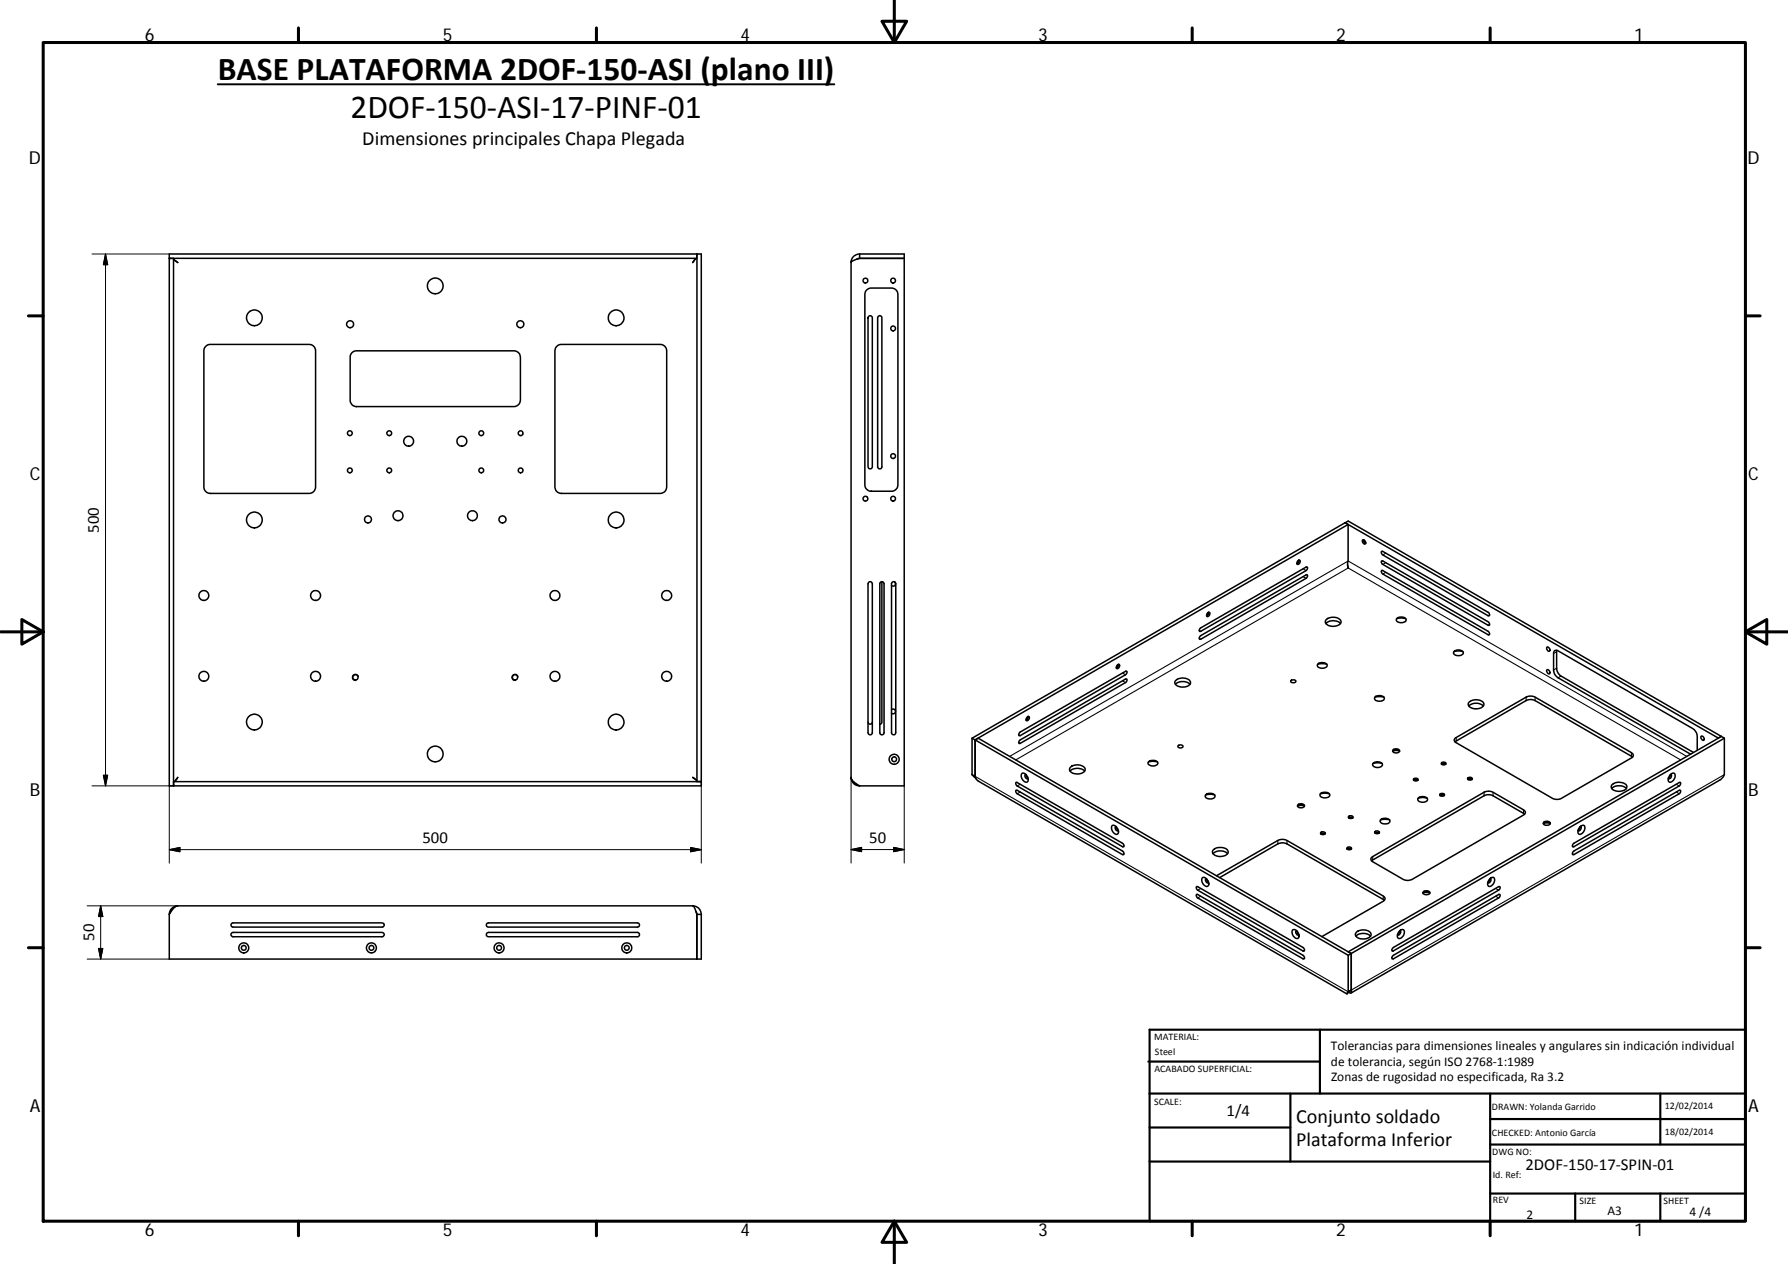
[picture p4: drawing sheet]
<svg xmlns="http://www.w3.org/2000/svg" width="420mm" height="297mm" viewBox="0 0 420 297" stroke-linecap="round" stroke-linejoin="round" font-family="sans-serif">
<g fill="none" stroke="#000" stroke-width=".36">
<path d="M39.8 59.7h125v125h-125zM163.7 59.7v1l-.4 .3-.5 .7 .6-.8M163.7 60l.1-.3v124M202 59.7a1.95 1.95 0 0 0-2 2l.2-.3 1.2-.5M202 59.7h10.5v125h-10.5M202 59.7v1M39.8 60.7h1l.3 .5 .7 .5-.9-.6M40.8 60.7v124v-.3M163.7 60.7h-123.9h.3M200 61.7v121M202 60.7h10.5M202 60.7l-.6 .2"/>
<path d="M203.7 68.1l.7-.4h5.1a1.52 1.52 0 0 1 1.5 1.5v44.7a1.52 1.52 0 0 1-1.5 1.5h-4.8a1.52 1.52 0 0 1-1.5-1.5v-44.7l.1-.6zM204.1 74.4l.5-.2 .4 .5v35a.51 .51 0 0 1-.5 .5 .51 .51 0 0 1-.5-.5v-35zM206.4 74.4l.4-.2 .3 .2 .1 .3v35a.5 .5 0 0 1-.5 .5 .5 .5 0 0 1-.5-.5v-35zM212.5 60.7h-10.5l-.6 .2M48.4 81.4l.4-.4 .6-.1h23.3a1.52 1.52 0 0 1 1.5 1.5v32a1.52 1.52 0 0 1-1.5 1.6h-23.3a1.52 1.52 0 0 1-1.5-1.6v-32l.1-.5zM82.7 82.9l.5-.4 .6-.1h37a1.52 1.52 0 0 1 1.5 1.5v10.1a1.56 1.56 0 0 1-1.5 1.5h-37a1.48 1.48 0 0 1-1.5-1.5v-10.1l.1-.5zM130.8 81.4l.5-.4 .6-.1h23.3a1.52 1.52 0 0 1 1.5 1.5v32a1.52 1.52 0 0 1-1.5 1.6h-23.3a1.52 1.52 0 0 1-1.5-1.6v-32zM204.2 136.8h.5l.3 .4v35a.51 .51 0 0 1-.5 .5 .51 .51 0 0 1-.5-.5v-35zM206.9 136.9l.4-.2 .4 .5v35a.5 .5 0 0 1-.5 .5 .5 .5 0 0 1-.5-.5zM207.2 136.7v33l-.1 .3-.4 .2M209.8 136.8h.5l.2 .4v35a.5 .5 0 0 1-.5 .5 .5 .5 0 0 1-.5-.5v-35zM210.2 136.7a.57 .57 0 0 1 .1 .8 .57 .57 0 0 1-.8 .1"/>
<path d="M305 131.8l.3-.2a.51 .51 0 0 1 .1 .7 .51 .51 0 0 1-.6 .2zM305.2 131.6l-.5 .8M305.3 131.6l-.2 .6-.3 .3M316.1 122.9l.7-.5 87.7 50.6M316.1 122.9l87.7 50.5M316.8 133.3v.1M316.8 123.3l-.1 9.4 .1 .8-.1-.8M316.8 123.3l-.7-.4-87.7 50.6M316.8 123.3l-87.7 50.6v8.5M320.2 126.9a.54 .54 0 0 1 .6 .3 .54 .54 0 0 1-.2 .7 .76 .76 0 0 1-.4-1zM320.4 126.9l.1 .4 .4 .4M320.5 126.9l.4 .7"/>
<path d="M324.6 131.8h.3l24.8 14.3a.41 .41 0 0 1 .4 .4 .41 .41 0 0 1-.4 .4l-24.9-14.3-.2-.5zM324.6 129.6h.3l24.8 14.3a.44 .44 0 0 1 .3 .4 .44 .44 0 0 1-.2 .4l-24.9-14.3-.3-.5zM324.7 134l25 14.4a.47 .47 0 0 1 .3 .3 .47 .47 0 0 1-.2 .5l-24.9-14.3-.3-.5zM262.6 156.3l.2-.2a.5 .5 0 0 1 .2 .7 .5 .5 0 0 1-.7 .2zM262.8 156.1l-.5 .8M262.8 156.1l-.1 .6-.4 .3M276.2 160a2.44 2.44 0 0 1 3.5 .2 1.42 1.42 0 0 1-1.8 1.3 1.62 1.62 0 0 1-1.8-1.2zM282 147.6l25-14.4a.47 .47 0 0 1 .3 .5 .47 .47 0 0 1-.4 .4l-25 14.3-.1-.3zM282 149.5l25-14.5a.47 .47 0 0 1 .3 .5 .47 .47 0 0 1-.4 .4l-24.7 14.3a.38 .38 0 0 1-.5-.3 .38 .38 0 0 1 .3-.4zM283.8 144a.31 .31 0 0 1 .5 0 .31 .31 0 0 1-.1 .5l-.4 .4a.48 .48 0 0 1-.3-.4 .48 .48 0 0 1 .3-.5zM284 143.9l-.1 .6-.4 .2 .5-.8M303.3 159.9a.6 .6 0 0 1 .7-.2 .6 .6 0 0 1 .5 .6 .61 .61 0 0 1-.7 .2 .61 .61 0 0 1-.5-.6z"/>
<path d="M309.7 156.1l.9-.1 1.2 .1M309.7 156a1.5 1.5 0 0 1 2.2 .3 1.28 1.28 0 0 1-2 .5l-.3-.3zM311.6 146.5a2.49 2.49 0 0 1 3.4 0M311.6 145.7a2.32 2.32 0 0 1 3.5 .4 2.13 2.13 0 0 1-2.8 .9 .89 .89 0 0 1-.7-1.3zM328.2 145.4a1.53 1.53 0 0 1 2.2 .2 1.29 1.29 0 0 1-1.9 .6l-.3-.3zM328.2 145.4l.9-.2 1.2 .2M341.7 153.2l.9-.2 1.2 .2M341.7 153.1a1.35 1.35 0 0 1 2.2 .4 1.41 1.41 0 0 1-2.3 0zM363.5 157.4a.54 .54 0 0 1 .6 .3 .54 .54 0 0 1-.2 .7 .77 .77 0 0 1-.4-1zM363.5 152.1a.54 .54 0 0 1 .6 .3 .54 .54 0 0 1-.2 .7 .77 .77 0 0 1-.4-1zM365.8 152.8v4.2a2.35 2.35 0 0 0 1 1.9l31.1 17.9M204 169.7a.51 .51 0 0 0 .5 .5 .51 .51 0 0 0 .5-.5"/>
<path d="M209.5 166.8a.56 .56 0 0 1 .8 0 .56 .56 0 0 1 0 .8 .56 .56 0 0 1-.8 0M228.4 173.5l88.4 51M228.4 173.5v8.5M239.6 172.1l25-14.4a.47 .47 0 0 1 .2 .5 .47 .47 0 0 1-.3 .4l-25 14.3-.1-.3zM239.6 174l25-14.4a.45 .45 0 0 1 .3 .4 .45 .45 0 0 1-.4 .4l-24.9 14.4-.2-.2zM241.4 168.5a.32 .32 0 0 1 .5 0 .32 .32 0 0 1-.1 .5l-.2 .2a.32 .32 0 0 1-.5 .1 .32 .32 0 0 1 .1-.5zM241.6 168.4l-.5 .8M241.6 168.4l-.1 .6-.4 .2M269.9 179.1l.9-.2 1.2 .2M269.9 179a1.35 1.35 0 0 1 2.2 .4 1.35 1.35 0 0 1-2.3-.1zM276.2 160.8a2.52 2.52 0 0 1 3.4 0M276.8 175.3a.61 .61 0 0 1 .7-.3 .61 .61 0 0 1 .4 .6 .61 .61 0 0 1-.6 .2 .61 .61 0 0 1-.5-.5z"/>
<path d="M322.6 179.5a1.46 1.46 0 0 1 2.3 .1 1.26 1.26 0 0 1-1.2 .8 1.26 1.26 0 0 1-1.2-.8zM322.6 179.4l.9-.1 1.3 .1M323.1 163.9l.9-.2 1.2 .2M323.2 163.8a1.55 1.55 0 0 1 2.1 .2 1.3 1.3 0 0 1-2 .6l-.3-.4zM327.3 176.6a1.08 1.08 0 0 1 1.6 0M327.3 176.5h1.5M327.4 176.2a.91 .91 0 0 1 1.5 .4 .9 .9 0 0 1-.9 .4 .9 .9 0 0 1-.7-.7zM338.7 179.3a.53 .53 0 0 1 .6-.2 .53 .53 0 0 1 .4 .5 .54 .54 0 0 1-.6 .2 .54 .54 0 0 1-.4-.5zM338.7 179.6l.4-.2 .6 .2M338.8 179.6h.9M341.9 174.3l16.7-9.7a2.33 2.33 0 0 1 2.1 0l22.9 13.3M342 173.4l16.6-9.6a2.33 2.33 0 0 1 2.1 0l22.7 13.1a.65 .65 0 0 1 .4 .6 .65 .65 0 0 1-.4 .6l-16.5 9.5a2.38 2.38 0 0 1-2.1 0l-22.8-13.2-.3-.5z"/>
<path d="M345.2 165.9a2.58 2.58 0 0 1 3.4 0M345.2 165.1a2.49 2.49 0 0 1 3.5 .2 1.42 1.42 0 0 1-1.9 1.3 1.36 1.36 0 0 1-1.8-1.4zM398.8 176.3v-3.2a2.3 2.3 0 0 0-1-1.9l-31.7-18.2a.64 .64 0 0 0-.7-.1 .64 .64 0 0 0-.3 .7v3.8a2.22 2.22 0 0 0 1 1.9l31.2 17.9M399.7 173a.55 .55 0 0 1 .7 .3 .55 .55 0 0 1-.2 .7 .75 .75 0 0 1-.5-1zM404.5 173.1l-.7 .4M405.2 173.5v8.5l-.3 .6-.6 .7-86.8 50.1M405.2 173.5l-.7-.4-87.7 50.6M405.2 173.5l-87.7 50.6M41.2 183.5l.6-.8-.5 .7-.5 .3h124h-.3M163.6 183.3l-.8-.6 .7 .5 .3 .5h1M200 182.7a3.3 3.3 0 0 0 2 2 1.99 1.99 0 0 1-2-2zM228.4 182l.7 .4"/>
<path d="M228.4 182l.9 .8M229.1 182.4l.1 .1M229.2 182.5l.2 .5 .3 .5 86.8 50.1M229.2 182.5v-8.6l.7-.4 87.6 50.6M238.7 185.7h.3l24.8 14.3a.43 .43 0 0 1 .4 .4 .43 .43 0 0 1-.4 .4l-24.8-14.3-.3-.4zM238.8 183.8l25 14.4a.47 .47 0 0 1 .3 .4 .47 .47 0 0 1-.2 .4l-24.9-14.3-.3-.5zM240.1 181.8a1.28 1.28 0 0 1 1.5 1.4 .55 .55 0 0 1-.3 .6 .55 .55 0 0 1-.7-.2 1.42 1.42 0 0 1-.5-1.8zM241.1 182a.54 .54 0 0 0-.2 .7 .54 .54 0 0 0 .7 .2M241.1 182.1l.1 .4 .4 .3M251.4 181.2a2.49 2.49 0 0 1 3.5 0M251.5 180.4a2.42 2.42 0 0 1 3.5 .2 1.75 1.75 0 0 1-2.5 1.2 1.03 1.03 0 0 1-1-1.4zM261.4 194a1.3 1.3 0 0 1 1.2 .7 1.3 1.3 0 0 1-.1 1.3 1.43 1.43 0 0 1-1.1-2z"/>
<path d="M262.3 194.2a.54 .54 0 0 0-.1 .7 .54 .54 0 0 0 .6 .3M262.3 194.3v.3l.5 .5M283.3 186.8l.9-.2 1.2 .2M283.4 186.7a1.33 1.33 0 0 1 2.1 .5 1.33 1.33 0 0 1-2.3-.2zM285.2 199.6a2.51 2.51 0 0 1 3.4 .4 1.46 1.46 0 0 1-1.9 1.3 1.4 1.4 0 0 1-1.7-1.4zM305 189.4h1.5M305 189.1a.91 .91 0 0 1 1.5 .4 .92 .92 0 0 1-1.6-.2zM306.5 189.4a1.12 1.12 0 0 0-1.6 0M310.2 186.6l1-.2 1.2 .2M310.3 186.5a1.38 1.38 0 0 1 2.2 .4 1.41 1.41 0 0 1-2.3 0zM310.4 195.6a.57 .57 0 0 1 .6-.2 .57 .57 0 0 1 .4 .6 .56 .56 0 0 1-.7 .2 .56 .56 0 0 1-.3-.6zM310.4 196h.9"/>
<path d="M311.4 196l-.6-.2-.4 .2M316.6 199.2a.55 .55 0 0 1 .6-.2 .55 .55 0 0 1 .4 .5 .71 .71 0 0 1-1.1-.2zM316.6 199.5l.4-.1 .6 .1M316.6 199.6h.9M316.8 192a.59 .59 0 0 1 .6-.3 .59 .59 0 0 1 .5 .5 .68 .68 0 0 1-1.1-.2zM317.9 192.2l-.6-.2-.4 .2h.9M323.1 195.5a.57 .57 0 0 1 .6-.2 .57 .57 0 0 1 .4 .4 .57 .57 0 0 1-.6 .2 .57 .57 0 0 1-.4-.4zM323.1 195.7l.4-.1 .6 .1M323.1 195.8h1M324.4 192.7l.9-.2 1.2 .2M324.5 192.6a1.55 1.55 0 0 1 2.1 .3 1.22 1.22 0 0 1-1.9 .5l-.4-.4zM332.2 183a.55 .55 0 0 1 .6-.2 .55 .55 0 0 1 .4 .5 .55 .55 0 0 1-.6 .3 .55 .55 0 0 1-.4-.6z"/>
<path d="M332.2 183.3l.4-.1 .6 .1M332.2 183.4h1M333.2 187.6l1-.2 1.2 .2M333.3 187.5a1.35 1.35 0 0 1 2.2 .4 1.31 1.31 0 0 1-2.3-.1zM338.4 186.9l.4-.1 .6 .1M338.4 187h.9M338.5 186.5a.56 .56 0 0 1 .9 .4 .55 .55 0 0 1-.6 .2 .55 .55 0 0 1-.4-.5zM344.9 182.8a.55 .55 0 0 1 .6-.2 .55 .55 0 0 1 .4 .6 .55 .55 0 0 1-.6 .2 .55 .55 0 0 1-.4-.6zM344.9 183.2l.6-.2 .4 .2h-.9M358.3 191.3l-7.5-4.3a2.33 2.33 0 0 0-2.1 0l-26.4 15.3M362.7 193.6a1.08 1.08 0 0 1 1.6 0M362.7 193.5h1.5"/>
<path d="M362.8 193.2a.91 .91 0 0 1 1.5 .4 .91 .91 0 0 1-.9 .4 .91 .91 0 0 1-.7-.7zM369.7 198.3l25-14.5a.48 .48 0 0 1 .2 .5 .48 .48 0 0 1-.3 .4l-25 14.3-.1-.3zM371.3 194.4a.65 .65 0 0 1 .9-.4 .65 .65 0 0 1 .2 1 .99 .99 0 0 1-1.5 .9v-.9zM371.3 194.3l-.1 .5-.4 .3M371.3 194.2a.54 .54 0 0 1 .1 .7 .54 .54 0 0 1-.6 .3M378.7 185.3a2.55 2.55 0 0 1 3.5 0M378.8 184.4a2.46 2.46 0 0 1 3.5 .3 1.47 1.47 0 0 1-1.9 1.3 1.53 1.53 0 0 1-1.8-1.2zM392.5 182.1l-.1 .4-.3 .3M392.6 182a.55 .55 0 0 1 .1 .7 .55 .55 0 0 1-.7 .2M392.6 181.9a.57 .57 0 0 1 .8-.2 .57 .57 0 0 1 .2 .8 1.23 1.23 0 0 1-1.4 1.2 1.36 1.36 0 0 1 .4-1.8zM39.8 214.9v10.5h125v-10.5M40.4 213.5l.8-.5 .6-.1a3.3 3.3 0 0 0-2 2l.1-.7z"/>
<path d="M41.8 212.9h121M54.5 219.2l.3-.1h35a.51 .51 0 0 1 .5 .5 .51 .51 0 0 1-.5 .5h-35l-.5-.4zM54.5 217l35.3-.1a.5 .5 0 0 1 .5 .5 .5 .5 0 0 1-.5 .5h-35l-.5-.4zM114.3 219.4l.5-.3h35a.51 .51 0 0 1 .5 .5 .51 .51 0 0 1-.5 .5h-35l-.5-.2zM114.5 217l35.3-.1a.5 .5 0 0 1 .5 .5 .5 .5 0 0 1-.5 .5h-35l-.5-.3zM162.8 212.9l.3 .2 .5 1.1M162.8 212.9a1.99 1.99 0 0 1 2 2M163.6 214.2l.2 .7M163.6 214.2l.1 .7v10.5M163.8 214.9v10.5M163.8 214.9h1M281.1 208.4h.3l24.8 14.3a.41 .41 0 0 1 .4 .4 .41 .41 0 0 1-.4 .4l-24.8-14.3-.3-.4z"/>
<path d="M281.1 210.2h.3l24.8 14.3a.41 .41 0 0 1 .4 .4 .41 .41 0 0 1-.4 .4l-24.9-14.4zM282.6 206.3a1.34 1.34 0 0 1 1.3 1.9 1.33 1.33 0 0 1-1.4-1.8zM283.5 206.5a.55 .55 0 0 0-.1 .7 .55 .55 0 0 0 .6 .2M283.5 206.5l.1 .5 .4 .3M283.8 207l-.1 .1M285.1 200.6a2.52 2.52 0 0 1 3.4 0M285.9 205.8l14.4-8.3a2.38 2.38 0 0 1 2.1 0l22.6 13.1a.66 .66 0 0 1 .5 .6 .66 .66 0 0 1-.5 .6l-14.4 8.3M286.6 206.2l13.7-7.9a2.38 2.38 0 0 1 2.1 0l22.9 13.3M303.8 218.5a1.27 1.27 0 0 1 1.2 .6 1.27 1.27 0 0 1 0 1.4 1.4 1.4 0 0 1-1.2-2zM304.7 218.7a.54 .54 0 0 0-.1 .7 .54 .54 0 0 0 .6 .2M304.7 218.8l.2 .4 .3 .4M318.8 219a2.45 2.45 0 0 1 3.3 .4 1.41 1.41 0 0 1-1.8 1.3 1.33 1.33 0 0 1-1.7-1.3z"/>
<path d="M322.4 201.4l26.3-15.2a2.33 2.33 0 0 1 2.1 0l7.2 4.1a.65 .65 0 0 1 .4 .6 .65 .65 0 0 1-.4 .6l-26.2 15.2a2.33 2.33 0 0 1-2.1 0l-7.3-4.3-.3-.5zM328.9 218.8l-.2 .4-.3 .4M328.9 218.7a.54 .54 0 0 1 .1 .7 .54 .54 0 0 1-.6 .2M329 218.7a.62 .62 0 0 1 .9-.1 .62 .62 0 0 1 0 .9 1.16 1.16 0 0 1-1.4 1 1.37 1.37 0 0 1 .5-1.8zM334.4 209.7a.91 .91 0 0 1 .9-.4 .91 .91 0 0 1 .7 .6 .93 .93 0 0 1-1.6-.2zM334.4 209.9a1.04 1.04 0 0 1 1.6 0M334.4 209.8h1.6M350 206.6a.65 .65 0 0 1 1-.4 .65 .65 0 0 1 .1 1 .97 .97 0 0 1-1.4 .9l-.1-.6zM350.1 206.5l-.2 .7-.3 .1M350.1 206.5a.54 .54 0 0 1 .1 .7 .54 .54 0 0 1-.6 .2M369.7 200.1l25-14.4a.47 .47 0 0 1 .2 .4 .47 .47 0 0 1-.3 .4l-25 14.4-.1-.3zM316.8 233.1l-.3 .5 .2-.4"/>
<path d="M316.8 224.5v8.6M316.8 223.7l.7 .4v8.5M317.3 232.8l-.7 .6M317.5 232.7l.1 .2a.39 .39 0 0 1-.2 .5 .39 .39 0 0 1-.5-.3M317.5 232.7l-.7 .4M317.5 224.1v8.6M317.5 224.1l-.7 .4M318.6 220a2.53 2.53 0 0 1 3.4 0M327.3 224.6l25-14.5a.47 .47 0 0 1 .2 .5 .47 .47 0 0 1-.3 .4l-24.9 14.4-.2-.2zM327.3 222.8l25-14.5a.47 .47 0 0 1 .2 .5 .47 .47 0 0 1-.3 .4l-25 14.3-.1-.3z"/>
<circle cx="59.8" cy="74.7" r="1.86"/>
<circle cx="82.3" cy="76.2" r=".81"/>
<circle cx="102.3" cy="67.2" r="1.84"/>
<circle cx="122.3" cy="76.2" r=".82"/>
<circle cx="144.8" cy="74.7" r="1.85"/>
<circle cx="203.4" cy="66" r=".57"/>
<circle cx="209.9" cy="77.2" r=".56"/>
<circle cx="209.9" cy="66" r=".57"/>
<circle cx="82.2" cy="101.8" r=".56"/>
<circle cx="82.2" cy="110.5" r=".56"/>
<circle cx="91.5" cy="110.5" r=".56"/>
<circle cx="91.5" cy="101.8" r=".56"/>
<circle cx="96" cy="103.7" r="1.15"/>
<circle cx="108.5" cy="103.7" r="1.16"/>
<circle cx="113.1" cy="101.8" r=".56"/>
<circle cx="113.1" cy="110.5" r=".56"/>
<circle cx="122.3" cy="110.5" r=".56"/>
<circle cx="122.3" cy="101.8" r=".56"/>
<circle cx="203.4" cy="117.2" r=".56"/>
<circle cx="209.9" cy="117.2" r=".56"/>
<circle cx="209.9" cy="107.2" r=".56"/>
<circle cx="47.9" cy="139.9" r="1.16"/>
<circle cx="59.8" cy="122.2" r="1.86"/>
<circle cx="74.2" cy="139.9" r="1.16"/>
<circle cx="86.5" cy="122.1" r=".81"/>
<circle cx="93.5" cy="121.2" r="1.16"/>
<circle cx="111" cy="121.2" r="1.16"/>
<circle cx="118.1" cy="122.1" r=".82"/>
<circle cx="130.4" cy="139.9" r="1.16"/>
<circle cx="144.8" cy="122.2" r="1.85"/>
<circle cx="156.7" cy="139.9" r="1.16"/>
<circle cx="47.9" cy="158.9" r="1.16"/>
<circle cx="74.2" cy="158.9" r="1.16"/>
<circle cx="83.5" cy="159.2" r=".62"/>
<circle cx="121" cy="159.2" r=".62"/>
<circle cx="130.4" cy="158.9" r="1.16"/>
<circle cx="156.7" cy="158.9" r="1.16"/>
<circle cx="59.8" cy="169.7" r="1.85"/>
<circle cx="102.3" cy="177.2" r="1.84"/>
<circle cx="144.8" cy="169.7" r="1.85"/>
<circle cx="210.1" cy="178.4" r="1.18"/>
<circle cx="210.1" cy="178.4" r=".56"/>
<circle cx="57.3" cy="222.8" r="1.17"/>
<circle cx="57.3" cy="222.7" r=".56"/>
<circle cx="87.3" cy="222.8" r="1.17"/>
<circle cx="87.3" cy="222.7" r=".56"/>
<circle cx="117.3" cy="222.7" r=".56"/>
<circle cx="117.3" cy="222.7" r="1.18"/>
<circle cx="147.3" cy="222.7" r="1.18"/>
<circle cx="147.3" cy="222.7" r=".56"/>
</g>
<g fill="none" stroke="#000" stroke-width=".25">
<path d="M306.2 135.5l.7 .4M306.2 133.7l.7 .4M325.7 130l-.8 .4M325.7 132.2l-.8 .4M325.7 134.5l-.8 .4M84.3 159a.76 .76 0 0 0-.9-.6 .76 .76 0 0 0-.6 .9 .76 .76 0 0 0 .9 .6M121.8 159a.75 .75 0 0 0-.9-.5 .75 .75 0 0 0-.6 .8 .75 .75 0 0 0 .9 .6M263.8 158.2l.7 .4M263.8 160l.7 .4M281.8 148.1l.4 .3M281.8 150l.4 .2M350 144.5l-.3 .2"/>
<path d="M350 146.7l-.3 .2M350 149l-.3 .2M365.8 157l-.7 .4M365.8 153.2l-.7 .4M366.8 158.9l-.7 .4M237.2 177.8l79.6-46 79.6 46M238.7 178.6l78.1-45.1 78.1 45.1M239.4 172.7l.3 .2M239.4 174.5l.3 .2M342.2 173.3v.8M358.6 163.8v.8M360.7 163.8v.8"/>
<path d="M383.4 176.9v.8M229.1 182.4h.1M229.2 182.5l87.6 50.6M239.7 186.1l-.7 .4M239.7 184.3l-.7 .4M264.1 198.8l-.3 .2M300.3 197.5v.8M302.4 197.5v.8M348.7 186.2v.8M350.8 186.2v.8M358 190.3v.8M369.5 198.8l.4 .2"/>
<path d="M393.9 184.3l.7 .4M393.9 186.1l.7 .4M405.2 182l-87.7 50.7M264.1 200.6l-.3 .2M282.2 208.8l-.8 .4M282.2 210.6l-.8 .4M283.8 207v.2M322.6 201.3v.8M325 210.6v.8M351.5 208.8l.7 .4M351.5 210.6l.7 .4M369.5 200.6l.4 .2"/>
<path d="M306.5 223.3l-.3 .2M306.5 225.1l-.3 .2M317.2 232.8l.4 .2M327.1 223.3l.3 .2M327.1 225.1l.3 .2"/>
</g>
<g fill="none" stroke="#000" stroke-width=".71">
<path d="M10.1 10h400.1v277h-400.1zM70.1 6.6v3.4M140.2 6.6v3.4M207.3 5h5.8l-2.9 5zM210.2 0v10M280.2 6.6v3.4M350.2 6.6v3.4M6.7 74.2h3.4M410.2 74.2h3.4M.2 148.5h9.9M5.1 145.6l5 2.9-5 2.9zM410.2 148.5l5-2.9v5.8z"/>
<path d="M410.2 148.5h9.9M6.7 222.7h3.4M410.2 222.7h3.4M70.1 287v3.4M140.2 287v3.4M210.2 287l2.9 5h-5.8zM210.2 287v10M280.2 287v3.4M350.2 287v3.4"/>
</g>
<g fill="none" stroke="#000" stroke-width=".51">
<path d="M269.8 249.5h40.4M270.1 257h140.1M270.1 242h140.1v45h-140.1zM303.2 257v16M310.2 242v15M350.2 257v30M390.2 257v12M270.1 273h80.1M270.1 265h33.1M350.2 269h60M350.2 263h60M350.2 280.5h60"/>
<path d="M370.2 280.5v6.5M390.2 280.5v6.5"/>
</g>
<path d="M51.2 19.8h144.9" fill="none" stroke="#000" stroke-width=".46"/>
<g fill="none" stroke="#000" stroke-width=".23">
<path d="M21.6 59.7h18.2M24.8 59.7l.5 2.5h-1zM24.8 59.7v125M21.6 184.7h19.2M24.3 182.2h1l-.5 2.5zM39.8 184.7v18.1M39.8 199.7l2.5-.5v1zM39.8 199.7h125M162.3 199.2l2.5 .5-2.5 .5zM164.8 183.7v19.1M200 199.6l2.5-.5v1.1zM200 199.6h12.5"/>
<path d="M200 182.7v20.1M210 199.1l2.5 .5-2.5 .6zM212.5 184.7v18.1M20.5 212.9h21.3M23.7 212.9v12.5M23.7 212.9l.5 2.5h-1.1zM20.5 225.4h19.3M23.1 222.9h1.1l-.5 2.5z"/>
</g>
<path d="M24.8 59.7l.5 2.5h-1zM24.3 182.2h1l-.5 2.5zM39.8 199.7l2.5-.5v1zM200 199.6l2.5-.5v1.1zM23.7 212.9l.5 2.5h-1.1zM162.3 199.2l2.5 .5-2.5 .5zM210 199.1l2.5 .5-2.5 .6zM23.1 222.9h1.1l-.5 2.5z" fill="#000" stroke="#000" stroke-width=".23"/>
<g font-size="7.9">
<text x="51.2" y="18.7">BASE PLATAFORMA 2DOF‐150‐ASI (plano III)</text>
<text x="82.3" y="27.7">2DOF‐150‐ASI‐17‐PINF‐01</text>
</g>
<g font-size="4.7">
<text x="85.1" y="34.1">Dimensiones principales Chapa Plegada</text>
<text x="304.6" y="263.9">Conjunto soldado</text>
<text x="304.6" y="269.3">Plataforma Inferior</text>
</g>
<g font-size="4.2">
<text x="34" y="9.6">6</text>
<text x="104" y="9.6">5</text>
<text x="174" y="9.6">4</text>
<text x="244" y="9.6">3</text>
<text x="314" y="9.6">2</text>
<text x="384" y="9.6">1</text>
<text x="6.8" y="38.7">D</text>
<text x="410.6" y="38.7">D</text>
<text x="7" y="112.9">C</text>
<text x="410.8" y="112.9">C</text>
<text x="7" y="187.1">B</text>
<text x="410.8" y="187.1">B</text>
<text x="7" y="261.3">A</text>
<text x="410.8" y="261.3">A</text>
<text x="34" y="290.4">6</text>
<text x="104" y="290.4">5</text>
<text x="174" y="290.4">4</text>
<text x="244" y="290.4">3</text>
<text x="314" y="290.4">2</text>
<text x="384" y="290.4">1</text>
</g>
<g font-size="3.9">
<text x="23.3" y="125.2" transform="rotate(-90 23.3 125.2)">500</text>
<text x="99.3" y="198.1">500</text>
<text x="204.2" y="198.1">50</text>
<text x="22.1" y="221.1" transform="rotate(-90 22.1 221.1)">50</text>
<text x="288.2" y="262.1">1/4</text>
<text x="358.5" y="274.9">2DOF‐150‐17‐SPIN‐01</text>
</g>
<g font-size="3.1">
<text x="312.8" y="246.8">Tolerancias para dimensiones lineales y angulares sin indicación individual</text>
<text x="312.8" y="250.4">de tolerancia, según ISO 2768‐1:1989</text>
<text x="312.8" y="254">Zonas de rugosidad no especificada, Ra 3.2</text>
<text x="358.7" y="286.4">2</text>
<text x="377.7" y="285.6">A3</text>
<text x="397" y="285.9">4 /4</text>
</g>
<g font-size="2.4">
<text x="271.2" y="244.4">MATERIAL:</text>
<text x="271.3" y="251.9">ACABADO SUPERFICIAL:</text>
<text x="271.4" y="247.9">Steel</text>
<text x="271.2" y="259.7">SCALE:</text>
<text x="350.6" y="260.9">DRAWN: Yolanda Garrido</text>
<text x="391.2" y="260.6">12/02/2014</text>
<text x="350.6" y="267">CHECKED: Antonio García</text>
<text x="391.2" y="266.6">18/02/2014</text>
<text x="350.7" y="271.4">DWG NO:</text>
<text x="350.8" y="276.8">Id. Ref:</text>
<text x="350.8" y="282.8">REV</text>
<text x="371.2" y="282.9">SIZE</text>
<text x="390.9" y="282.9">SHEET</text>
</g>
</svg>
